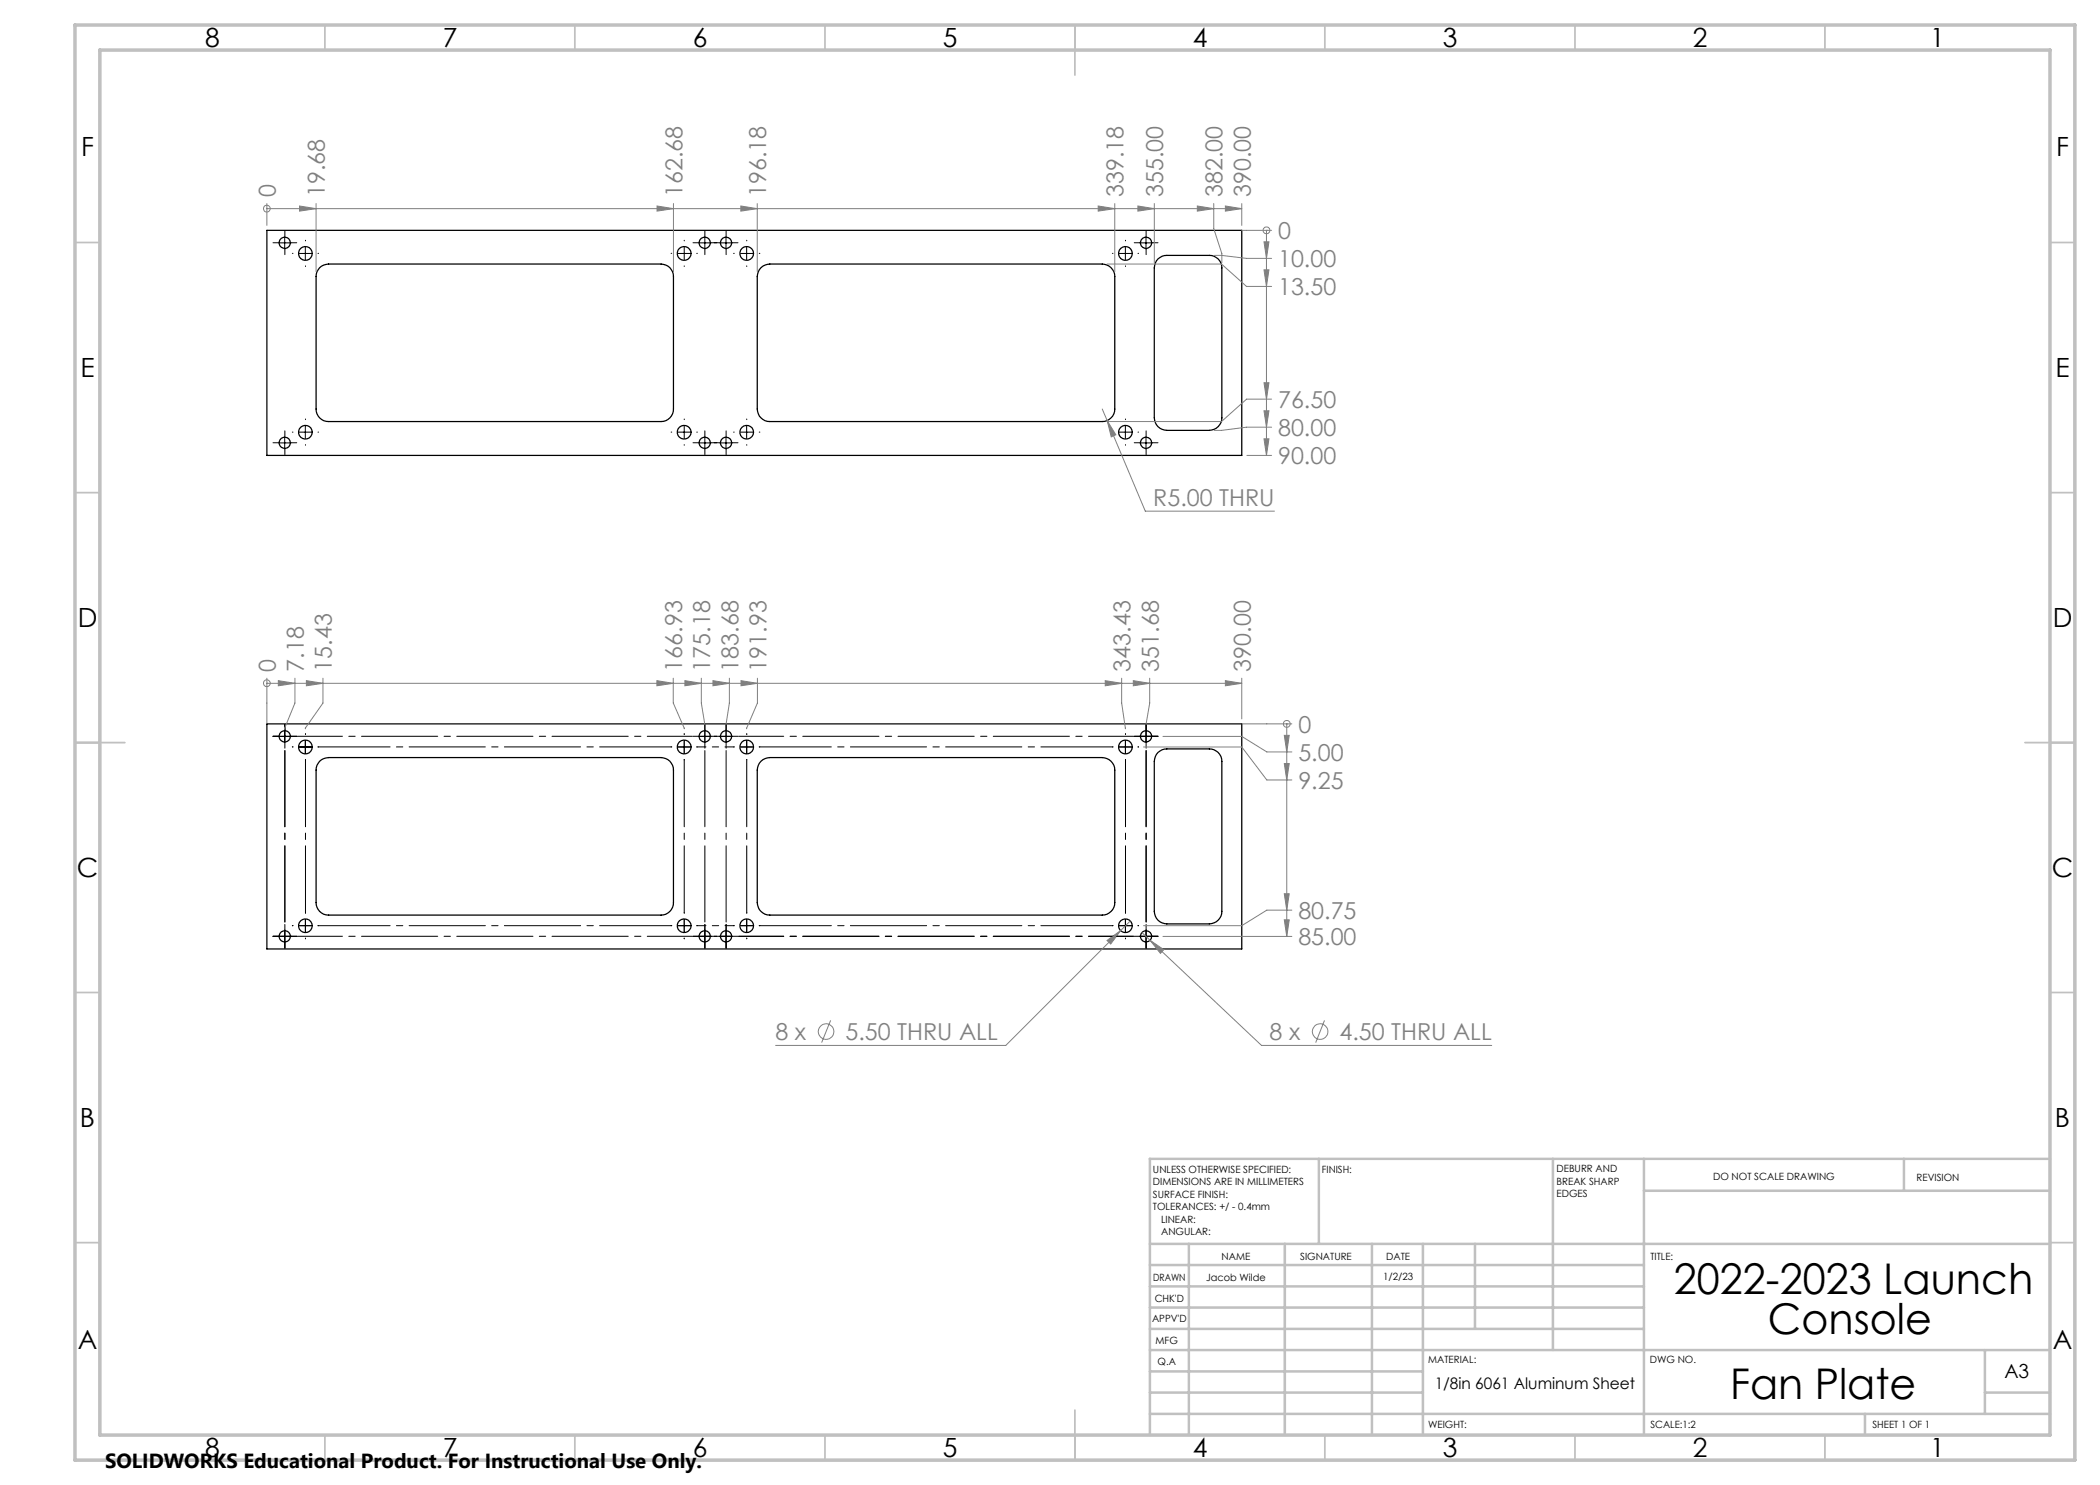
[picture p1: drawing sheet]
<svg xmlns="http://www.w3.org/2000/svg" width="420mm" height="297mm" viewBox="0 0 420 297" stroke-linecap="round" stroke-linejoin="round" font-family="sans-serif">
<g fill="none" stroke="#000" stroke-width=".25">
<path d="M53.4 46.1h195v45h-195zM63.9 53.5a2.71 2.71 0 0 1 1.8-.7h66.5a2.47 2.47 0 0 1 2.5 2.5v26.5a2.47 2.47 0 0 1-2.5 2.5h-66.5a2.47 2.47 0 0 1-2.5-2.5v-26.5a2.47 2.47 0 0 1 .7-1.8zM152.2 53.5a2.72 2.72 0 0 1 1.8-.7h66.5a2.53 2.53 0 0 1 2.5 2.5v26.5a2.53 2.53 0 0 1-2.5 2.5h-66.5a2.53 2.53 0 0 1-2.6-2.5v-26.5a2.72 2.72 0 0 1 .8-1.8zM231.6 51.8a2.47 2.47 0 0 1 1.8-.7h8.5a2.47 2.47 0 0 1 2.5 2.5v30a2.53 2.53 0 0 1-2.5 2.5h-8.5a2.53 2.53 0 0 1-2.5-2.5v-30a2.71 2.71 0 0 1 .7-1.8zM53.4 144.8h195v45h-195zM63.9 152.3a2.71 2.71 0 0 1 1.8-.8h66.5a2.47 2.47 0 0 1 2.5 2.5v26.5a2.47 2.47 0 0 1-2.5 2.5h-66.5a2.47 2.47 0 0 1-2.5-2.5v-26.5a2.47 2.47 0 0 1 .7-1.7zM152.2 152.3a2.72 2.72 0 0 1 1.8-.8h66.5a2.53 2.53 0 0 1 2.5 2.5v26.5a2.53 2.53 0 0 1-2.5 2.5h-66.5a2.53 2.53 0 0 1-2.6-2.5v-26.5a2.72 2.72 0 0 1 .8-1.7zM231.6 150.5a2.47 2.47 0 0 1 1.8-.7h8.5a2.47 2.47 0 0 1 2.5 2.5v30a2.53 2.53 0 0 1-2.5 2.5h-8.5a2.53 2.53 0 0 1-2.5-2.5v-30a2.71 2.71 0 0 1 .7-1.8z"/>
<circle cx="56.9" cy="48.6" r="1.12"/>
<circle cx="61.1" cy="50.7" r="1.38"/>
<circle cx="136.8" cy="50.7" r="1.39"/>
<circle cx="140.9" cy="48.6" r="1.12"/>
<circle cx="145.2" cy="48.6" r="1.12"/>
<circle cx="149.3" cy="50.7" r="1.38"/>
<circle cx="225.1" cy="50.7" r="1.38"/>
<circle cx="229.2" cy="48.6" r="1.12"/>
<circle cx="56.9" cy="88.6" r="1.12"/>
<circle cx="61.1" cy="86.4" r="1.37"/>
<circle cx="136.8" cy="86.5" r="1.38"/>
<circle cx="140.9" cy="88.6" r="1.12"/>
<circle cx="145.2" cy="88.6" r="1.12"/>
<circle cx="149.3" cy="86.4" r="1.37"/>
<circle cx="225.1" cy="86.4" r="1.37"/>
<circle cx="229.2" cy="88.6" r="1.12"/>
<circle cx="56.9" cy="147.3" r="1.12"/>
<circle cx="61.1" cy="149.4" r="1.38"/>
<circle cx="136.8" cy="149.4" r="1.39"/>
<circle cx="140.9" cy="147.3" r="1.12"/>
<circle cx="145.2" cy="147.3" r="1.12"/>
<circle cx="149.3" cy="149.4" r="1.38"/>
<circle cx="225.1" cy="149.4" r="1.38"/>
<circle cx="229.2" cy="147.3" r="1.12"/>
<circle cx="56.9" cy="187.3" r="1.12"/>
<circle cx="61.1" cy="185.2" r="1.37"/>
<circle cx="136.8" cy="185.2" r="1.38"/>
<circle cx="140.9" cy="187.3" r="1.12"/>
<circle cx="145.2" cy="187.3" r="1.12"/>
<circle cx="149.3" cy="185.1" r="1.37"/>
<circle cx="225.1" cy="185.2" r="1.37"/>
<circle cx="229.2" cy="187.3" r="1.12"/>
</g>
<g fill="none" stroke="#808080" stroke-width=".2">
<path d="M53.4 41.7h.1M53.4 40.7v4.4M53.4 41.7h195M59.9 41.2l3.3 .5-3.3 .5zM63.2 40.7v13.6M131.4 41.2l3.3 .5-3.3 .5zM134.7 40.7v13.6M148.2 41.2l3.2 .5-3.2 .5zM151.4 40.7v13.6M219.6 41.2l3.4 .5-3.4 .5zM221.4 52.8h22.9l5 4.5h5M223 40.7v13.6"/>
<path d="M227.6 41.2l3.3 .5-3.3 .5zM230.9 40.7v11.9M239.5 41.2l3.2 .5-3.2 .5zM242.7 40.7v5l1.7 5v1.9M242.9 51.1h1.4l5 .6h5M245.1 41.2l3.3 .5-3.3 .5zM248.4 46.1h5.9M248.4 40.7v4.4M252.8 48.4h1l-.5 3.3zM252.8 54h1l-.5 3.3zM253.3 46.1h.1M253.3 46.1v45"/>
<path d="M252.8 76.5h1l-.5 3.3zM254.3 79.8h-5l-5 4.5h-22.9M220.5 81.8l.9 2.3M221.4 84.1l1.8 2.9-.9 .4zM221.4 84.1l7.7 18.1h25.8M249.4 91.1h4.9M252.8 82.2h1l-.5 3.2zM252.8 87.8h1l-.5 3.3zM254.3 85.4h-5l-5 .7h-1.4M53.4 136.7h.1M53.4 135.6v9.2M53.4 136.7h195"/>
<path d="M55.7 136.1l3.3 .6-3.3 .5zM59 135.6v5l-2.1 5v.3M61.3 136.1l3.3 .6-3.3 .5zM64.6 135.6v5l-3.5 5.2M131.4 136.1l3.3 .6-3.3 .5zM134.7 135.6v5l2.1 5.2M137 136.1l3.3 .6-3.3 .5zM140.3 135.6v5l.7 4.3M142.6 136.1l3.3 .6-3.3 .5zM145.9 135.6v5l-.7 4.3M148.2 136.1l3.3 .6-3.3 .5zM151.5 135.6v5l-2.2 5.2"/>
<path d="M221.1 136.1l3.2 .6-3.2 .5zM224.3 135.6v5l.8 5.2M226.7 136.1l3.2 .6-3.2 .5zM229.9 135.6v5l-.7 4.3M245.1 136.1l3.3 .6-3.3 .5zM248.4 135.6v8.2M228.7 149.4h19.7l5 6.6h5M232.6 147.3h15.8l5 3.1h5M248.4 144.8h10M256.9 147.1h.9l-.4 3.3zM256.9 152.7h.9l-.4 3.3zM257.4 144.8h.1"/>
<path d="M257.4 144.8v42.5M256.9 178.7h.9l-.4 3.3zM221.4 188.1l2.7-2-2 2.7zM226.1 184.2l-24.9 24.9h-46.1M228.4 186.5l1.6 1.6M230 188.1l2.8 1.8-.7 .8zM230 188.1l22.3 21h46M232.6 187.3h25.8M256.9 184h.9l-.4 3.3zM258.4 182h-5l-5 3.1h-19.7M166.1 204.1l-1.8 4.4M264.9 204.1l-1.8 4.4"/>
<circle cx="53.4" cy="41.7" r=".69"/>
<circle cx="253.3" cy="46.1" r=".69"/>
<circle cx="53.4" cy="136.6" r=".68"/>
<circle cx="257.3" cy="144.8" r=".69"/>
<circle cx="165.2" cy="206.3" r="1.56"/>
<circle cx="264" cy="206.3" r="1.56"/>
</g>
<g fill="none" stroke="#000" stroke-width=".2" stroke-dasharray="15.2 1.3 1.3 1.3">
<path d="M55.7 48.5h-1.1M57 47.3v-1.1M57 49.8v1.1M58.2 48.5h1.1M58.6 50.7h-.1M61.1 48.2v-.2M61.1 53.2v.1M63.6 50.7h.1M134.3 50.7h-.1M136.8 48.2v-.2M136.8 53.2v.1M139.3 50.7h.2"/>
<path d="M139.7 48.5h-1.1M141 47.3v-1.1M141 49.8v1.1M142.2 48.5h1.1M144 48.5h-1.2M145.2 47.3v-1.1M145.2 49.8v1.1M146.5 48.5h1.1M146.8 50.7h-.1M149.3 48.2v-.2M149.3 53.2v.1M151.8 50.7h.2"/>
<path d="M222.6 50.7h-.1M225.1 48.2v-.2M225.1 53.2v.1M227.6 50.7h.1M228 48.5h-1.2M229.2 47.3v-1.1M229.2 49.8v1.1M230.5 48.5h1.1M55.7 88.5h-1.1M57 87.3v-1.1M57 89.8v1.1M58.2 88.5h1.1"/>
<path d="M58.6 86.4h-.1M61.1 83.9v-.1M61.1 88.9v.1M63.6 86.4h.1M134.3 86.4h-.1M136.8 83.9v-.1M136.8 88.9v.1M139.3 86.4h.2M139.7 88.5h-1.1M141 87.3v-1.1M141 89.8v1.1M142.2 88.5h1.1"/>
<path d="M144 88.5h-1.2M145.2 87.3v-1.1M145.2 89.8v1.1M146.5 88.5h1.1M146.8 86.4h-.1M149.3 83.9v-.1M149.3 88.9v.1M151.8 86.4h.2M222.6 86.4h-.1M225.1 83.9v-.1M225.1 88.9v.1M227.6 86.4h.1"/>
<path d="M228 88.5h-1.2M229.2 87.3v-1.1M229.2 89.8v1.1M230.5 88.5h1.1M55.7 147.3h-1.1M57 146v-1.1M57 148.5v1.1M58.2 147.3h1.1M58.6 149.4h-.1M61.1 146.9v-.1M61.1 151.9v.1M63.6 149.4h.1"/>
<path d="M134.3 149.4h-.1M136.8 146.9v-.1M136.8 151.9v.1M136.8 149.4v-1.3M136.8 149.4h-1.2M136.8 149.4v1.2M136.8 149.4h1.3M139.3 149.4h.2M139.7 147.3h-1.1M141 146v-1.1M141 148.5v1.1M141 147.3v-1.3"/>
<path d="M141 147.3h-1.3M141 147.3v1.2M141 147.3h1.2M142.2 147.3h1.1M144 147.3h-1.2M145.2 146v-1.1M145.2 148.5v1.1M145.2 147.3v-1.3M145.2 147.3h-1.2M145.2 147.3v1.2M145.2 147.3h1.3M146.5 147.3h1.1"/>
<path d="M146.8 149.4h-.1M149.3 146.9v-.1M149.3 151.9v.1M149.3 149.4v-1.3M149.3 149.4h-1.2M149.3 149.4v1.2M149.3 149.4h1.3M151.8 149.4h.2M222.6 149.4h-.1M225.1 146.9v-.1M225.1 151.9v.1M225.1 149.4v-1.3"/>
<path d="M225.1 149.4h-1.3M225.1 149.4v1.2M225.1 149.4h1.2M227.6 149.4h.1M228 147.3h-1.2M229.2 146v-1.1M229.2 148.5v1.1M229.2 147.3v-1.3M229.2 147.3h-1.2M229.2 147.3v1.2M229.2 147.3h1.3M230.5 147.3h1.1"/>
<path d="M55.7 187.3h-1.1M57 186v-1.1M57 188.5v1.1M57 187.3v-1.3M57 187.3h-1.3M57 187.3v1.2M57 187.3h1.2M58.2 187.3h1.1M58.6 185.1h-.1M61.1 182.6v-.1M61.1 187.6v.2M61.1 185.1v-1.2"/>
<path d="M61.1 185.1h-1.3M61.1 185.1v1.3M61.1 185.1h1.2M63.6 185.1h.1M134.3 185.1h-.1M136.8 182.6v-.1M136.8 187.6v.2M136.8 185.1v-1.2M136.8 185.1h-1.2M136.8 185.1v1.3M136.8 185.1h1.3M139.3 185.1h.2"/>
<path d="M139.7 187.3h-1.1M141 186v-1.1M141 188.5v1.1M141 187.3v-1.3M141 187.3h-1.3M141 187.3v1.2M141 187.3h1.2M142.2 187.3h1.1M144 187.3h-1.2M145.2 186v-1.1M145.2 188.5v1.1M145.2 187.3v-1.3"/>
<path d="M145.2 187.3h-1.2M145.2 187.3v1.2M145.2 187.3h1.3M146.5 187.3h1.1M146.8 185.1h-.1M149.3 182.6v-.1M149.3 187.6v.2M149.3 185.1v-1.2M149.3 185.1h-1.2M149.3 185.1v1.3M149.3 185.1h1.3M151.8 185.1h.2"/>
<path d="M222.6 185.1h-.1M225.1 182.6v-.1M225.1 187.6v.2M225.1 185.1v-1.2M225.1 185.1h-1.3M225.1 185.1v1.3M225.1 185.1h1.2M227.6 185.1h.1M228 187.3h-1.2M229.2 186v-1.1M229.2 188.5v1.1M229.2 187.3v-1.3"/>
<path d="M229.2 187.3h-1.2M229.2 187.3v1.2M229.2 187.3h1.3M230.5 187.3h1.1"/>
</g>
<path d="M57 184.8v-35M141 184.8v-35M145.2 184.8v-35M229.2 184.8v-35" fill="none" stroke="#000" stroke-width=".2" stroke-dasharray="15.2 1.3 1.3 1.3" stroke-dashoffset="-.4"/>
<path d="M59.5 147.3h79M147.7 147.3h79M59.5 187.3h79M147.7 187.3h79" fill="none" stroke="#000" stroke-width=".2" stroke-dasharray="15.2 1.3 1.3 1.3" stroke-dashoffset="6.2"/>
<path d="M61.1 182.6v-30.7M136.8 182.6v-30.7M149.3 182.6v-30.7M225.1 182.6v-30.7" fill="none" stroke="#000" stroke-width=".2" stroke-dasharray="15.2 1.3 1.3 1.3" stroke-dashoffset="1.8"/>
<path d="M63.6 149.4h70.7M151.8 149.4h70.8M63.6 185.1h70.7M151.8 185.1h70.8" fill="none" stroke="#000" stroke-width=".2" stroke-dasharray="15.2 1.3 1.3 1.3" stroke-dashoffset=".8"/>
<path d="M139.3 149.4h7.5M139.3 185.1h7.5" fill="none" stroke="#000" stroke-width=".2" stroke-dasharray="15.2 1.3 1.3 1.3" stroke-dashoffset="13.4"/>
<g fill="none" stroke="#000" stroke-width=".2">
<path d="M55.7 48.6h2.5M56.9 47.3v2.5M59.8 50.7h2.5M61.1 49.5v2.4M135.6 50.7h2.5M136.8 49.5v2.4M139.7 48.6h2.5M141 47.3v2.5M144 48.6h2.4M145.2 47.3v2.5M148.1 50.7h2.5M149.3 49.5v2.4"/>
<path d="M223.8 50.7h2.5M225.1 49.5v2.4M228 48.6h2.5M229.2 47.3v2.5M55.7 88.6h2.5M56.9 87.3v2.5M59.8 86.4h2.5M61.1 85.2v2.5M135.6 86.4h2.5M136.8 85.2v2.5M139.7 88.6h2.5M141 87.3v2.5"/>
<path d="M144 88.6h2.4M145.2 87.3v2.5M148.1 86.4h2.5M149.3 85.2v2.5M223.8 86.4h2.5M225.1 85.2v2.5M228 88.6h2.5M229.2 87.3v2.5M55.7 147.3h2.5M56.9 146v2.5M59.8 149.4h2.5M61.1 148.2v2.5"/>
<path d="M135.6 149.4h2.5M136.8 148.2v2.5M139.7 147.3h2.5M141 146v2.5M144 147.3h2.4M145.2 146v2.5M148.1 149.4h2.5M149.3 148.2v2.5M223.8 149.4h2.5M225.1 148.2v2.5M228 147.3h2.5M229.2 146v2.5"/>
<path d="M55.7 187.3h2.5M56.9 186v2.5M59.8 185.1h2.5M61.1 183.9v2.5M135.6 185.1h2.5M136.8 183.9v2.5M139.7 187.3h2.5M141 186v2.5M144 187.3h2.4M145.2 186v2.5M148.1 185.1h2.5M149.3 183.9v2.5"/>
<path d="M223.8 185.1h2.5M225.1 183.9v2.5M228 187.3h2.5M229.2 186v2.5"/>
</g>
<g fill="none" stroke="#c0c0c0" stroke-width=".35">
<path d="M65 5v5M115 5v5M165 5v5M215 5v10M265 5v5M315 5v5M365 5v5M15 48.5h5M410 48.5h5M15 98.5h5M410 98.5h5M15 148.5h10"/>
<path d="M405 148.5h10M15 198.5h5M410 198.5h5M15 248.5h5M410 248.5h5M65 287v5M115 287v5M165 287v5M215 282v10M265 287v5M315 287v5M365 287v5"/>
</g>
<g fill="none" stroke="#c0c0c0" stroke-width=".5">
<path d="M263.8 231.8v17M310.6 231.8v38.2M328.8 231.8v55.2M328.8 238.2h81.2M380.8 231.8v6.4M410 231.8h-180v55.2M230 248.8h180M230 257.3h98.8M230 253h98.8M237.8 248.8v38.2M257 248.8v38.2M274.4 248.8v38.2"/>
<path d="M284.6 248.8v38.2M295 248.8v17M230 265.8h98.8M230 261.5h98.8M230 278.5h54.6M230 274.3h54.6M230 270h180M397 278.5h13M397 270v12.8M230 282.8h180M373 282.8v4.2"/>
</g>
<path d="M15 5h400v287h-400zM20 10h390v277h-390z" fill="none" stroke="#c0c0c0" stroke-width=".7"/>
<g fill="#808080">
<path d="M252.8 48.4h1l-.5 3.3zM252.8 54h1l-.5 3.3zM252.8 76.5h1l-.5 3.3zM252.8 82.2h1l-.5 3.2zM252.8 87.8h1l-.5 3.3zM256.9 147.1h.9l-.4 3.3zM256.9 152.7h.9l-.4 3.3zM256.9 178.7h.9l-.4 3.3zM256.9 184h.9l-.4 3.3z"/>
<path d="M59.9 41.2l3.3 .5-3.3 .5zM131.4 41.2l3.3 .5-3.3 .5zM148.2 41.2l3.2 .5-3.2 .5zM219.6 41.2l3.4 .5-3.4 .5zM227.6 41.2l3.3 .5-3.3 .5zM239.5 41.2l3.2 .5-3.2 .5zM245.1 41.2l3.3 .5-3.3 .5zM55.7 136.1l3.3 .6-3.3 .5zM61.3 136.1l3.3 .6-3.3 .5zM131.4 136.1l3.3 .6-3.3 .5zM137 136.1l3.3 .6-3.3 .5zM142.6 136.1l3.3 .6-3.3 .5zM148.2 136.1l3.3 .6-3.3 .5zM221.1 136.1l3.2 .6-3.2 .5zM226.7 136.1l3.2 .6-3.2 .5zM245.1 136.1l3.3 .6-3.3 .5z"/>
<path d="M221.4 84.1l.9 3.3 .9-.4zM230 188.1l2.1 2.6 .7-.8zM221.4 188.1l.7 .7 2-2.7z"/>
</g>
<g font-size="8.5">
<text x="334.8" y="258.8">2022-2023 Launch</text>
<text x="353.6" y="266.9">Console</text>
<text x="346" y="279.7">Fan Plate</text>
</g>
<g font-size="5.3">
<text x="41" y="9.5">8</text>
<text x="88.5" y="9.5">7</text>
<text x="138.5" y="9.5">6</text>
<text x="188.5" y="9.5">5</text>
<text x="238.5" y="9.5">4</text>
<text x="288.5" y="9.5">3</text>
<text x="338.5" y="9.5">2</text>
<text x="386" y="9.5">1</text>
<text x="16.2" y="31.3">F</text>
<text x="411.2" y="31.3">F</text>
<text x="16.1" y="75.5">E</text>
<text x="411.1" y="75.5">E</text>
<text x="15.5" y="125.5">D</text>
<text x="410.5" y="125.5">D</text>
<text x="15.4" y="175.5">C</text>
<text x="410.4" y="175.5">C</text>
<text x="16" y="225.5">B</text>
<text x="411" y="225.5">B</text>
<text x="15.5" y="269.8">A</text>
<text x="410.5" y="269.8">A</text>
<text x="41" y="291.5">8</text>
<text x="88.5" y="291.5">7</text>
<text x="138.5" y="291.5">6</text>
<text x="188.5" y="291.5">5</text>
<text x="238.5" y="291.5">4</text>
<text x="288.5" y="291.5">3</text>
<text x="338.5" y="291.5">2</text>
<text x="386" y="291.5">1</text>
</g>
<g font-size="4.7" fill="#808080">
<text x="55.1" y="39.4" transform="rotate(-90 55.1 39.4)">0</text>
<text x="65" y="39.4" transform="rotate(-90 65 39.4)">19.68</text>
<text x="136.5" y="39.4" transform="rotate(-90 136.5 39.4)">162.68</text>
<text x="153.2" y="39.4" transform="rotate(-90 153.2 39.4)">196.18</text>
<text x="224.7" y="39.4" transform="rotate(-90 224.7 39.4)">339.18</text>
<text x="232.6" y="39.4" transform="rotate(-90 232.6 39.4)">355.00</text>
<text x="244.5" y="39.4" transform="rotate(-90 244.5 39.4)">382.00</text>
<text x="250.1" y="39.4" transform="rotate(-90 250.1 39.4)">390.00</text>
<text x="255.6" y="47.8">0</text>
<text x="255.6" y="53.4">10.00</text>
<text x="255.6" y="59">13.50</text>
<text x="255.6" y="81.6">76.50</text>
<text x="255.6" y="87.2">80.00</text>
<text x="255.6" y="92.8">90.00</text>
<text x="230.6" y="101.2">R5.00 THRU</text>
<text x="55.1" y="134.3" transform="rotate(-90 55.1 134.3)">0</text>
<text x="60.8" y="134.3" transform="rotate(-90 60.8 134.3)">7.18</text>
<text x="66.4" y="134.3" transform="rotate(-90 66.4 134.3)">15.43</text>
<text x="136.4" y="134.3" transform="rotate(-90 136.4 134.3)">166.93</text>
<text x="142.1" y="134.3" transform="rotate(-90 142.1 134.3)">175.18</text>
<text x="147.7" y="134.3" transform="rotate(-90 147.7 134.3)">183.68</text>
<text x="153.3" y="134.3" transform="rotate(-90 153.3 134.3)">191.93</text>
<text x="226.1" y="134.3" transform="rotate(-90 226.1 134.3)">343.43</text>
<text x="231.7" y="134.3" transform="rotate(-90 231.7 134.3)">351.68</text>
<text x="250.2" y="134.3" transform="rotate(-90 250.2 134.3)">390.00</text>
<text x="259.7" y="146.5">0</text>
<text x="259.7" y="152.1">5.00</text>
<text x="259.7" y="157.8">9.25</text>
<text x="259.7" y="183.8">80.75</text>
<text x="259.7" y="189">85.00</text>
<text x="155.1" y="208">8 x</text>
<text x="169.1" y="208">5.50 THRU ALL</text>
<text x="253.9" y="208">8 x</text>
<text x="267.9" y="208">4.50 THRU ALL</text>
</g>
<text font-size="4.1" x="21" y="293.7">SOLIDWORKS Educational Product. For Instructional Use Only.</text>
<text font-size="3.9" x="400.9" y="275.5">A3</text>
<text font-size="3.2" x="286.9" y="277.9">1/8in 6061 Aluminum Sheet</text>
<g font-size="2">
<text x="230.6" y="234.6">UNLESS OTHERWISE SPECIFIED:</text>
<text x="230.6" y="237.1">DIMENSIONS ARE IN MILLIMETERS</text>
<text x="230.6" y="239.6">SURFACE FINISH:</text>
<text x="264.4" y="234.6">FINISH:</text>
<text x="311.3" y="234.5">DEBURR AND</text>
<text x="311.3" y="237">BREAK SHARP</text>
<text x="311.3" y="239.5">EDGES</text>
<text x="342.6" y="236">DO NOT SCALE DRAWING</text>
<text x="383.3" y="236.2">REVISION</text>
<text x="230.6" y="242.1">TOLERANCES: +/ - 0.4mm</text>
<text x="232.2" y="244.6">LINEAR:</text>
<text x="232.2" y="247.1">ANGULAR:</text>
<text x="244.3" y="252">NAME</text>
<text x="260" y="251.9">SIGNATURE</text>
<text x="277.2" y="251.9">DATE</text>
<text x="330.1" y="251.9">TITLE:</text>
<text x="230.6" y="256.1">DRAWN</text>
<text x="241.2" y="256.1">Jacob Wilde</text>
<text x="276.6" y="255.9">1/2/23</text>
<text x="230.9" y="260.3">CHK'D</text>
<text x="230.4" y="264.4">APPV'D</text>
<text x="231.1" y="268.8">MFG</text>
<text x="231.5" y="273">Q.A</text>
<text x="285.6" y="272.5">MATERIAL:</text>
<text x="330" y="272.5">DWG NO.</text>
<text x="285.6" y="285.5">WEIGHT:</text>
<text x="330.1" y="285.6">SCALE:1:2</text>
<text x="374.5" y="285.6">SHEET 1 OF 1</text>
</g>
</svg>
